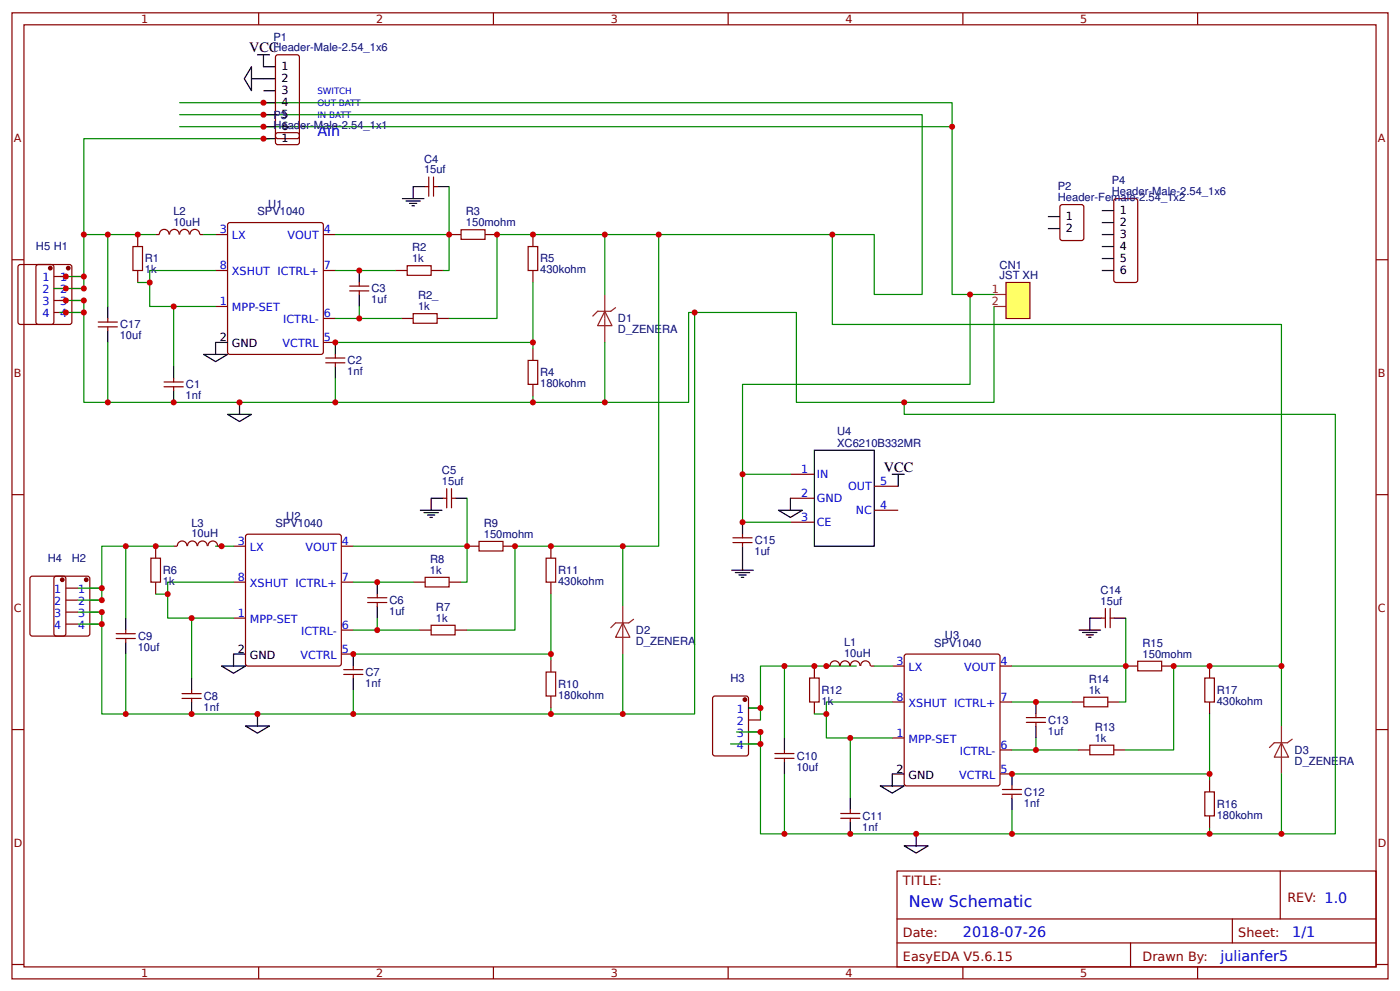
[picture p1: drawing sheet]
<svg xmlns="http://www.w3.org/2000/svg" width="309mm" height="219mm" viewBox="0 0 309 219" stroke-linecap="round" stroke-linejoin="round" font-family="sans-serif">
<g fill="none" stroke="#800" stroke-width=".26">
<path d="M2.6 2.8h304.1v213.3h-304.1zM5.3 5.5h298.7v207.9h-298.7zM57.1 2.8v2.7M109 2.8v2.7M160.9 2.8v2.7M212.7 2.8v2.7M264.6 2.8v2.7M2.6 57.3h2.7M8.2 58.5l7.1-.1 .5 .3 .1 12.4-.3 .5h-7.1l-.5-.2-.1-12.5zM29.4 54.4h2.1v5.3h-2.1zM47.6 51.8h2.7M47.6 59.7h2.7"/>
<path d="M50.5 49.2l20.4-.1 .5 .3v28.3l-.2 .5h-20.4l-.5-.2v-28.3zM71.4 51.8h2.7M71.4 59.7h2.7M90 58.7h5.2v2.1h-5.2zM101.9 50.7h5.3v2.1h-5.3zM116.7 54.4h2.1v5.3h-2.1zM304 57.3h2.7M15.9 61h2.6M15.9 63.7h2.6M15.9 66.3h2.6M15.9 69h2.6M47.6 67.7h2.7"/>
<path d="M71.4 75.6h2.7M71.4 70.3h2.7M91.3 69.2h5.3v2.2h-5.3zM116.7 79.6h2.1v5.3h-2.1zM2.6 109.2h2.7M304 109.2h2.7M2.6 161.1h2.7M304 161.1h2.7M198.2 192.3h105.8v21.1h-105.8zM282.8 192.3v10.6M2.6 212.9h2.7M57.1 213.4v2.7"/>
<path d="M109 213.4v2.7M160.9 213.4v2.7M198.2 202.9h105.8M198.2 208.1h105.8M212.7 213.4v2.7M249.8 208.1v5.3M264.6 213.4v2.7M272.3 202.9v5.2M304 212.9h2.7"/>
</g>
<g fill="none" stroke="#000" stroke-width=".26">
<path d="M55.6 14.7v5.3l-1.6-2.6zM55.6 17.4h2.6M56.9 12.1h2.6M58.2 12.1v2.6M88.9 43.8h4.8M89.7 44.4h3.2M90.5 44.9h1.6M91 45.4h.5M91.3 41.2v2.6M45 78.2h5.3l-2.7 1.6zM50.3 75.6h-2.7v2.6M50.3 91.5h5.3l-2.7 1.6z"/>
<path d="M52.9 88.8v2.7"/>
</g>
<circle cx="15.1" cy="59.2" r=".4" fill="#800" stroke="#800" stroke-width=".26"/>
<g fill="none" stroke="#080" stroke-width=".26">
<path d="M59.5 30.6h-41v21.2M23.8 51.8v15.9M34.4 51.8h-15.9v9.2h-5.3M47.6 59.7h-14.5v8h14.5M74.1 59.7h13.2M99.2 41.2v10.6h-25.1M99.2 51.8v7.9h-1.3M13.2 66.3h5.3v22.5h99.2v-1.3M23.8 75.6v13.2M30.4 62.4h2.7M38.4 67.7v13.2M74.1 75.6h43.6v1.3"/>
<path d="M74.1 70.3h14.5M79.4 67.7v2.6M117.7 62.4v13.2M133.6 65v-13.2h-23.8v18.5h-10.6M133.6 75.6v13.2h-15.9M219.6 67.7v21.1h-43.7v-19.8h-23.8v19.8h-18.5M74.1 83.5v5.3"/>
</g>
<path d="M30.4 51.8v2.6M30.4 59.7v2.7M87.3 59.7h2.7M95.2 59.7h2.7M99.2 51.8h2.7M107.2 51.8h2.6M117.7 51.8v2.6M117.7 59.7v2.7M88.6 70.3h2.7M96.6 70.3h2.6M117.7 76.9v2.7M117.7 84.9v2.6" fill="none" stroke="#800000" stroke-width=".26"/>
<path d="M133.6 68.7l1.6 3.2h-3.2zM133.6 65v10.6M136 67.9l-1.1 .8h-2.9l-1 1.1M219.6 65h2.6M219.6 67.7h2.6" fill="none" stroke="#8d2323" stroke-width=".26"/>
<path d="M222.2 62.4h5.3v7.9h-5.3z" fill="#ff6" stroke="#800" stroke-width=".26"/>
<g fill="none" stroke="#080" stroke-width=".26">
<path d="M39.7 25.3h164v39.7h-10.6v-13.2h-59.5M39.7 22.7h170.6v42.3h9.3M39.7 28h170.6M45 51.8h2.6M145.5 51.8v68.8h-7.9M183.9 51.8v19.8h99.2v75.4M13.2 69h5.3M18.5 61v2.7h-6.6M153.5 69v88.6h-15.9M214.3 65v19.9h-50.3v19.8h10.6M199.8 88.8v2.7h95.2v92.6h-11.9M103.2 110v10.6h-25.1"/>
<path d="M164 104.7v10.6h10.6M17.2 135.1h5.3v22.5h99.2v-1.3M17.2 137.8h5.3M22.5 129.8v2.7h-5.3M27.8 120.6v15.8M34.4 131.2h2.6M38.4 120.6h-15.9v9.2h-5.3M42.3 136.4v13.3M47.6 120.6h4M51.6 128.5h-14.6v7.9h14.6M78.1 128.5h13.2M78.1 139.1h14.5"/>
<path d="M83.3 136.4v2.7M103.2 120.6v7.9h-1.3M121.7 131.2v13.2M137.6 133.8v-13.2h-23.8v18.5h-10.6M248.7 136.4v10.6h-25.1M27.8 144.4v13.2M78.1 144.4h43.6v1.3M78.1 152.3v5.3M137.6 144.4v13.2h-15.9M168 156.3v2.6M173.3 147v15.9M179.9 157.6h2.7"/>
<path d="M189.2 147h-21.2v9.3h-2.6M193.1 147h4M197.1 155h-14.5v7.9h14.5M223.6 155h13.2M248.7 147v8h-1.3M267.2 157.6v13.2M161.4 164.2h6.6M162.7 161.6h5.3v22.5h99.2v-1.4M173.3 170.8v13.3M187.9 162.9v13.2M223.6 170.8h43.6v1.4M223.6 178.8v5.3"/>
<path d="M223.6 165.5h14.5M228.9 162.9v2.6M283.1 160.3v-13.3h-23.8v18.5h-10.6M283.1 170.8v13.3h-15.9"/>
</g>
<g fill="none" stroke="#800" stroke-width=".26">
<path d="M61.1 12.2l4.5-.1 .3 .1 .2 .4v17.5v.3l-.5 .2h-4.2l-.3-.1-.2-.4v-17.5zM61.1 29.4h4.8l.2 .4v1.9l-.5 .2h-4.5l-.2-.5v-1.6zM94.7 39.1v4.2M95.8 39.1v4.2M4.2 58.5l7.2-.1 .4 .3 .1 12.4-.3 .5h-7.1l-.5-.2v-12.5zM34.4 51.8h.8M35.2 51.8a1.06 1.06 0 0 1 1.1-1.2 1.06 1.06 0 0 1 1 1.2M37.5 51.8a1.06 1.06 0 0 1 1-1.2 1.06 1.06 0 0 1 1.1 1.2M39.7 51.8a1.06 1.06 0 0 1 1.1-1.2 1.06 1.06 0 0 1 1 1.2M42 51.8a1.06 1.06 0 0 1 1-1.2 1.06 1.06 0 0 1 1.1 1.2M44.2 51.8h.8M93.9 41.2h.8"/>
<path d="M95.8 41.2h.8M234.4 45.2h4.5l.5 .2v7.2l-.2 .4-4.5 .1-.5-.3v-7.1zM246.3 43.9l4.5-.1 .3 .1 .3 .5v17.4l-.1 .3-.5 .3h-4.2l-.5-.3v-.3v-17.4zM11.9 61h2.7M11.9 63.7h2.7M11.9 66.3h2.7M11.9 69h2.7M21.7 71.1h4.2M21.7 72.2h4.2M23.8 70.3v.8M23.8 72.2v.7M72 79h4.2"/>
<path d="M74.1 78.2v.8M77.3 63.2h4.2M77.3 64.2h4.2M79.4 62.4v.8M79.4 64.2v.8M36.2 84.3h4.3M36.2 85.4h4.3M38.4 83.5v.8M38.4 85.4v.8M72 80.1h4.2M74.1 80.1v.8M54.5 118l20.4-.1 .4 .3 .1 28.3-.3 .5h-20.3l-.5-.2-.1-28.3z"/>
<path d="M97.9 110h.8M98.7 107.9v4.2M99.7 110h.8M99.7 107.9v4.2M105.8 119.5h5.3v2.1h-5.3zM161.9 118.7h4.3M161.9 119.8h4.3M164 117.9v.8M164 119.8v.8M174.6 104.7h5.3M174.6 110h5.3M174.6 115.3h5.3"/>
<path d="M193.1 112.6h5.3M193.1 107.3h5.3M6.9 127.3l7.1-.1 .5 .2 .1 12.5-.3 .4-7.2 .1-.4-.2-.1-12.5zM12.2 127.3l7.1-.1 .5 .2v12.5l-.2 .4-7.2 .1-.4-.2-.1-12.5zM14.6 129.8h2.6M14.6 132.5h2.6M14.6 135.1h2.6M14.6 137.8h2.6M19.8 129.8h2.7M19.8 132.5h2.7M19.8 135.1h2.7M19.8 137.8h2.7"/>
<path d="M25.7 139.9h4.2M27.8 139.1v.8M33.3 123.2h2.2v5.3h-2.2zM38.4 120.6h.8M39.2 120.6a1.06 1.06 0 0 1 1-1.2 1.06 1.06 0 0 1 1.1 1.2M41.4 120.6a1.06 1.06 0 0 1 1.1-1.2 1.06 1.06 0 0 1 1 1.2M43.7 120.6a1.06 1.06 0 0 1 1-1.2 1.06 1.06 0 0 1 1.1 1.2M46 120.6a1.06 1.06 0 0 1 1-1.2 1.06 1.06 0 0 1 1.1 1.2M48.2 120.6h.7M51.6 136.4h2.6M51.6 120.6h2.6M51.6 128.5h2.6"/>
<path d="M75.4 120.6h2.7M75.4 139.1h2.7M75.4 128.5h2.7M81.2 131.9h4.3M81.2 133h4.3M83.3 131.2v.7M83.3 133v.8M93.9 127.4h5.3v2.2h-5.3zM95.2 138h5.3v2.1h-5.3zM120.6 123.2h2.2v5.3h-2.2zM243.4 136.4h.8M244.2 134.3v4.3"/>
<path d="M245.3 136.4h.8M245.3 134.3v4.3M25.7 140.9h4.2M27.8 140.9v.8M40.2 153.1h4.2M40.2 154.2h4.2M42.3 152.3v.8M42.3 154.2v.8M75.4 144.4h2.7M75.9 147.8h4.3M75.9 148.9h4.3M78.1 147v.8"/>
<path d="M78.1 148.9v.8M120.6 148.4h2.2v5.2h-2.2zM157.7 153.7l7.1-.1 .5 .3 .1 12.4-.3 .5-7.1 .1-.5-.3-.1-12.4zM165.4 156.3h2.6M165.4 158.9h2.6M178.9 149.7h2.1v5.3h-2.1zM185.5 147a1.06 1.06 0 0 0-1.1-1.1 1.06 1.06 0 0 0-1 1.1h-.8M185.6 147a1.06 1.06 0 0 1 1.1-1.1 1.06 1.06 0 0 1 1 1.1M187.9 147a1.06 1.06 0 0 1 1-1.1 1.06 1.06 0 0 1 1.1 1.1M190.2 147a1.06 1.06 0 0 1 1-1.1 1.06 1.06 0 0 1 1.1 1.1M192.4 147h.7M197.1 147h2.7"/>
<path d="M197.1 155h2.7M200 144.5l20.4-.1 .5 .2v28.4l-.2 .4-20.4 .1-.5-.3v-28.3zM220.9 147h2.7M220.9 155h2.7M226.7 158.4h4.3M226.7 159.5h4.3M228.9 157.6v.8M228.9 159.5v.8M239.4 153.9h5.3v2.1h-5.3zM251.4 146h5.2v2.1h-5.2zM266.2 149.7h2.1v5.3h-2.1zM165.4 161.6h2.6"/>
<path d="M165.4 164.2h2.6M171.2 166.3h4.2M171.2 167.4h4.2M173.3 165.5v.8M173.3 167.4v.8M185.7 179.6h4.3M187.9 178.8v.8M197.1 162.9h2.7M220.9 170.8h2.7M220.9 165.5h2.7M221.5 174.3h4.2M221.5 175.3h4.2"/>
<path d="M223.6 173.5v.8M223.6 175.3v.8M240.8 164.5h5.3v2.1h-5.3zM266.2 174.8h2.1v5.3h-2.1zM185.7 180.6h4.3M187.9 180.6v.8"/>
</g>
<g fill="none" stroke="#000" stroke-width=".26">
<path d="M58.2 14.7h2.7M58.2 17.4h2.7M58.2 20h2.7M58.2 22.7h2.7M58.2 25.3h2.7M58.2 28h2.7M58.2 30.6h2.7M79.4 59.7v2.7M91.3 41.2h2.6M96.6 41.2h2.6M231.5 47.8h2.7M231.5 50.5h2.7"/>
<path d="M243.4 46.5h2.7M243.4 49.1h2.7M243.4 51.8h2.7M243.4 54.4h2.7M243.4 57.1h2.7M243.4 59.7h2.7M23.8 67.7v2.6M23.8 72.9v2.7M74.1 75.6v2.6M79.4 65v2.7M38.4 80.9v2.6M38.4 86.2v2.6"/>
<path d="M74.1 80.9v2.6M179.9 99.4h13.2v21.2h-13.2zM92.9 112.6h4.7M93.7 113.2h3.1M94.5 113.7h1.5M95 114.2h.5M97.9 110h-2.7v2.6M100.5 110h2.7M164 115.3v2.6M172 112.6h5.3l-2.7 1.6zM174.6 110v2.6M197.1 104.7h2.7"/>
<path d="M198.4 104.7v2.6M27.8 136.4v2.7M83.3 128.5v2.7M83.3 133.8v2.6M161.7 125.9h4.7M162.5 126.4h3.1M163.2 126.9h1.6M163.8 127.4h.5M164 120.6v5.3M238.4 139.1h4.8M239.2 139.6h3.2M243.4 136.4h-2.6v2.7"/>
<path d="M246.1 136.4h2.6M27.8 141.7v2.7M42.3 149.7v2.6M42.3 155v2.6M48.9 147h5.3l-2.6 1.6zM54.2 144.4h-2.6v2.6M56.9 157.6v2.7M78.1 144.4v2.6M78.1 149.7v2.6M228.9 155v2.6M240 140.1h1.6M240.5 140.7h.5"/>
<path d="M54.2 160.3h5.3l-2.6 1.5zM173.3 162.9v2.6M173.3 168.2v2.6M187.9 176.1v2.7M194.5 173.5h5.3l-2.7 1.6zM199.8 170.8h-2.7v2.7M223.6 170.8v2.7M223.6 176.1v2.7M228.9 160.3v2.6M187.9 181.4v2.7M199.8 186.7h5.3l-2.7 1.6zM202.4 184.1v2.6"/>
</g>
<g fill="#800" stroke="#800" stroke-width=".26">
<circle cx="19" cy="128" r=".4"/>
<circle cx="164.6" cy="154.4" r=".4"/>
<circle cx="13.8" cy="128" r=".4"/>
<circle cx="11.1" cy="59.2" r=".4"/>
</g>
<g fill="none" stroke="#800000" stroke-width=".26">
<path d="M34.4 120.6v2.6M34.4 128.5v2.7M91.3 128.5h2.6M92.6 139.1h2.6M99.2 128.5h2.7M100.5 139.1h2.7M103.2 120.6h2.6M111.1 120.6h2.7M121.7 120.6v2.6M121.7 128.5v2.7M121.7 145.7v2.7M121.7 153.6v2.7"/>
<path d="M179.9 147v2.7M179.9 155v2.6M236.8 155h2.6M244.7 155h2.7M248.7 147h2.7M256.6 147h2.7M267.2 147v2.7M267.2 155v2.6M238.1 165.5h2.7M246.1 165.5h2.6M267.2 172.2v2.6M267.2 180.1v2.6"/>
</g>
<path d="M137.6 137.5l1.6 3.2h-3.2zM137.6 133.8v10.6M140 136.7l-1.1 .8h-2.9l-1.1 1.1M283.1 164l1.6 3.1h-3.2zM283.1 160.3v10.5M285.5 163.2l-1.1 .8h-2.9l-1 1" fill="none" stroke="#8d2323" stroke-width=".26"/>
<g fill="#c00">
<circle cx="223.6" cy="170.8" r=".66"/>
<circle cx="83.3" cy="128.5" r=".66"/>
<circle cx="74.1" cy="75.6" r=".66"/>
<circle cx="38.4" cy="88.8" r=".66"/>
<circle cx="164" cy="104.7" r=".66"/>
<circle cx="210.3" cy="28" r=".66"/>
<circle cx="22.5" cy="132.5" r=".66"/>
<circle cx="183.9" cy="51.8" r=".66"/>
<circle cx="283.1" cy="147" r=".66"/>
<circle cx="145.5" cy="51.8" r=".66"/>
<circle cx="137.6" cy="120.6" r=".66"/>
<circle cx="259.3" cy="147" r=".66"/>
<circle cx="182.6" cy="157.6" r=".66"/>
<circle cx="179.9" cy="147" r=".66"/>
<circle cx="173.3" cy="147" r=".66"/>
<circle cx="187.9" cy="162.9" r=".66"/>
<circle cx="228.9" cy="165.5" r=".66"/>
<circle cx="248.7" cy="147" r=".66"/>
<circle cx="267.2" cy="170.8" r=".66"/>
<circle cx="267.2" cy="147" r=".66"/>
<circle cx="168" cy="156.3" r=".66"/>
<circle cx="22.5" cy="137.8" r=".66"/>
<circle cx="22.5" cy="135.1" r=".66"/>
<circle cx="22.5" cy="129.8" r=".66"/>
<circle cx="121.7" cy="157.6" r=".66"/>
<circle cx="121.7" cy="120.6" r=".66"/>
<circle cx="121.7" cy="144.4" r=".66"/>
<circle cx="103.2" cy="120.6" r=".66"/>
<circle cx="83.3" cy="139.1" r=".66"/>
<circle cx="78.1" cy="157.6" r=".66"/>
<circle cx="42.3" cy="136.4" r=".66"/>
<circle cx="27.8" cy="120.6" r=".66"/>
<circle cx="34.4" cy="120.6" r=".66"/>
<circle cx="37" cy="131.2" r=".66"/>
<circle cx="27.8" cy="157.6" r=".66"/>
<circle cx="113.8" cy="120.6" r=".66"/>
<circle cx="56.9" cy="157.6" r=".66"/>
<circle cx="133.6" cy="51.8" r=".66"/>
<circle cx="52.9" cy="88.8" r=".66"/>
<circle cx="18.5" cy="51.8" r=".66"/>
<circle cx="109.8" cy="51.8" r=".66"/>
<circle cx="23.8" cy="88.8" r=".66"/>
<circle cx="33.1" cy="62.4" r=".66"/>
<circle cx="30.4" cy="51.8" r=".66"/>
<circle cx="23.8" cy="51.8" r=".66"/>
<circle cx="38.4" cy="67.7" r=".66"/>
<circle cx="74.1" cy="88.8" r=".66"/>
<circle cx="79.4" cy="70.3" r=".66"/>
<circle cx="99.2" cy="51.8" r=".66"/>
<circle cx="117.7" cy="75.6" r=".66"/>
<circle cx="117.7" cy="51.8" r=".66"/>
<circle cx="117.7" cy="88.8" r=".66"/>
<circle cx="18.5" cy="61" r=".66"/>
<circle cx="18.5" cy="66.3" r=".66"/>
<circle cx="18.5" cy="69" r=".66"/>
<circle cx="133.6" cy="88.8" r=".66"/>
<circle cx="137.6" cy="157.6" r=".66"/>
<circle cx="153.5" cy="69" r=".66"/>
<circle cx="283.1" cy="184.1" r=".66"/>
<circle cx="199.8" cy="88.8" r=".66"/>
<circle cx="14.6" cy="66.3" r=".66"/>
<circle cx="14.6" cy="61" r=".66"/>
<circle cx="18.5" cy="63.7" r=".66"/>
<circle cx="14.6" cy="63.7" r=".66"/>
<circle cx="14.6" cy="69" r=".66"/>
<circle cx="168" cy="161.6" r=".66"/>
<circle cx="202.4" cy="184.1" r=".66"/>
<circle cx="168" cy="164.2" r=".66"/>
<circle cx="267.2" cy="184.1" r=".66"/>
<circle cx="223.6" cy="184.1" r=".66"/>
<circle cx="173.3" cy="184.1" r=".66"/>
<circle cx="214.3" cy="65" r=".66"/>
<circle cx="58.2" cy="28" r=".66"/>
<circle cx="58.2" cy="25.3" r=".66"/>
<circle cx="58.2" cy="22.7" r=".66"/>
<circle cx="58.2" cy="30.6" r=".66"/>
<circle cx="79.4" cy="59.7" r=".66"/>
<circle cx="78.1" cy="144.4" r=".66"/>
<circle cx="42.3" cy="157.6" r=".66"/>
<circle cx="187.9" cy="184.1" r=".66"/>
<circle cx="228.9" cy="155" r=".66"/>
<circle cx="182.6" cy="147" r=".66"/>
<circle cx="48.9" cy="120.6" r=".66"/>
<circle cx="164" cy="115.3" r=".66"/>
</g>
<text font-size="3.5" fill="#00f" x="200.8" y="200.2">New Schematic</text>
<g font-size="3.2">
<text x="55" y="11.6">VCC</text>
<text x="195.3" y="104.2">VCC</text>
</g>
<g font-size="3.2" fill="#00f">
<text x="70.1" y="29.9">Ain</text>
<text x="212.7" y="206.8">2018-07-26</text>
<text x="285.5" y="206.8">1/1</text>
<text x="269.6" y="212.1">julianfer5</text>
</g>
<g font-size="2.8" fill="#800">
<text x="199.5" y="195.4">TITLE:</text>
<text x="284.4" y="199.2">REV: 1.0</text>
<text x="199.5" y="206.8">Date:</text>
<text x="273.6" y="206.8">Sheet:</text>
<text x="199.5" y="212.1">EasyEDA V5.6.15</text>
<text x="252.4" y="212.1">Drawn By:</text>
</g>
<g font-size="2.5" fill="#800">
<text x="31.2" y="5.1">1</text>
<text x="83.1" y="5.1">2</text>
<text x="134.9" y="5.1">3</text>
<text x="186.8" y="5.1">4</text>
<text x="238.7" y="5.1">5</text>
<text x="3" y="31.4">A</text>
<text x="304.4" y="31.4">A</text>
<text x="3" y="83.3">B</text>
<text x="304.4" y="83.3">B</text>
<text x="3" y="135.1">C</text>
<text x="304.4" y="135.1">C</text>
<text x="3" y="187">D</text>
<text x="304.4" y="187">D</text>
<text x="31.2" y="215.7">1</text>
<text x="83.1" y="215.7">2</text>
<text x="134.9" y="215.7">3</text>
<text x="186.8" y="215.7">4</text>
<text x="238.7" y="215.7">5</text>
</g>
<g font-size="2.5" fill="#000080">
<text x="60.4" y="11.3">Header-Male-2.54_1x6</text>
<text x="60.4" y="9">P1</text>
<text x="60.4" y="28.5">Header-Male-2.54_1x1</text>
<text x="60.4" y="26.2">P3</text>
<text x="93.7" y="35.9">C4</text>
<text x="93.7" y="38.3">15uf</text>
<text x="233.7" y="41.9">P2</text>
<text x="245.6" y="40.7">P4</text>
<text x="38.3" y="47.5">L2</text>
<text x="56.9" y="47.5">SPV1040</text>
<text x="59.3" y="45.9">U1</text>
<text x="102.9" y="47.5">R3</text>
<text x="233.7" y="44.4">Header-Female-2.54_1x2</text>
<text x="245.6" y="43">Header-Male-2.54_1x6</text>
<text x="38.3" y="49.8">10uH</text>
<text x="102.9" y="49.9">150mohm</text>
<text x="7.9" y="55.2">H5 H1</text>
<text x="32" y="57.9">R1</text>
<text x="91" y="57.9">1k</text>
<text x="91" y="55.5">R2</text>
<text x="119.3" y="57.9">R5</text>
<text x="220.8" y="59.3">CN1</text>
<text x="32" y="60.3">1k</text>
<text x="82.1" y="64.6">C3</text>
<text x="119.3" y="60.3">430kohm</text>
<text x="220.8" y="61.6">JST XH</text>
<text x="82" y="67">1uf</text>
<text x="92.4" y="68.4">1k</text>
<text x="92.4" y="66.1">R2_</text>
<text x="136.5" y="71.2">D1</text>
<text x="26.5" y="74.9">10uf</text>
<text x="26.5" y="72.5">C17</text>
<text x="136.5" y="73.5">D_ZENERA</text>
<text x="76.7" y="82.8">1nf</text>
<text x="76.8" y="80.4">C2</text>
<text x="119.3" y="83.1">R4</text>
<text x="41" y="88.1">1nf</text>
<text x="41.1" y="85.7">C1</text>
<text x="119.3" y="85.5">180kohm</text>
<text x="185" y="98.6">XC6210B332MR</text>
<text x="185" y="96.1">U4</text>
<text x="97.6" y="107.1">15uf</text>
<text x="97.6" y="104.7">C5</text>
<text x="42.3" y="118.6">10uH</text>
<text x="42.3" y="116.2">L3</text>
<text x="60.9" y="116.3">SPV1040</text>
<text x="63.2" y="114.7">U2</text>
<text x="106.9" y="118.7">150mohm</text>
<text x="106.9" y="116.3">R9</text>
<text x="10.6" y="124">H4</text>
<text x="15.9" y="124">H2</text>
<text x="95" y="124.3">R8</text>
<text x="166.7" y="122.5">1uf</text>
<text x="166.8" y="120.1">C15</text>
<text x="36" y="129.1">1k</text>
<text x="36" y="126.7">R6</text>
<text x="95" y="126.7">1k</text>
<text x="123.3" y="129.1">430kohm</text>
<text x="123.3" y="126.7">R11</text>
<text x="243.2" y="131.2">C14</text>
<text x="86" y="135.7">1uf</text>
<text x="86.1" y="133.3">C6</text>
<text x="96.3" y="137.2">1k</text>
<text x="96.3" y="134.9">R7</text>
<text x="243.2" y="133.5">15uf</text>
<text x="30.4" y="143.7">10uf</text>
<text x="30.5" y="141.3">C9</text>
<text x="140.5" y="142.3">D_ZENERA</text>
<text x="140.5" y="140">D2</text>
<text x="186.5" y="142.7">L1</text>
<text x="206.4" y="142.7">SPV1040</text>
<text x="208.8" y="141.1">U3</text>
<text x="252.4" y="142.8">R15</text>
<text x="80.8" y="149.2">C7</text>
<text x="186.5" y="145.1">10uH</text>
<text x="252.4" y="145.2">150mohm</text>
<text x="45" y="154.5">C8</text>
<text x="80.7" y="151.6">1nf</text>
<text x="123.3" y="154.2">180kohm</text>
<text x="123.3" y="151.9">R10</text>
<text x="161.4" y="150.5">H3</text>
<text x="181.5" y="155.6">1k</text>
<text x="181.5" y="153.2">R12</text>
<text x="240.5" y="153.1">1k</text>
<text x="240.5" y="150.7">R14</text>
<text x="268.8" y="155.6">430kohm</text>
<text x="268.8" y="153.2">R17</text>
<text x="45" y="156.9">1nf</text>
<text x="231.6" y="159.8">C13</text>
<text x="241.8" y="161.3">R13</text>
<text x="176" y="167.7">C10</text>
<text x="231.5" y="162.2">1uf</text>
<text x="241.8" y="163.7">1k</text>
<text x="286" y="166.4">D3</text>
<text x="175.9" y="170.1">10uf</text>
<text x="286" y="168.8">D_ZENERA</text>
<text x="226.2" y="178.1">1nf</text>
<text x="226.3" y="175.7">C12</text>
<text x="268.8" y="178.3">R16</text>
<text x="190.5" y="183.4">1nf</text>
<text x="190.6" y="181">C11</text>
<text x="268.8" y="180.7">180kohm</text>
</g>
<g font-size="2.5">
<text x="62.2" y="15.5">1</text>
<text x="62.2" y="18.2">2</text>
<text x="62.2" y="20.8">3</text>
<text x="62.2" y="23.5">4</text>
<text x="62.2" y="26.1">5</text>
<text x="62.2" y="28.8">6</text>
<text x="62.2" y="31.4">1</text>
<text x="247.4" y="47.3">1</text>
<text x="235.5" y="48.6">1</text>
<text x="235.5" y="51.2">2</text>
<text x="247.4" y="49.9">2</text>
<text x="247.4" y="52.6">3</text>
<text x="247.4" y="55.2">4</text>
<text x="247.4" y="57.9">5</text>
<text x="247.4" y="60.5">6</text>
<text x="48.6" y="75.3">2</text>
<text x="51.2" y="76.6">GND</text>
<text x="52.5" y="144.1">2</text>
<text x="55.2" y="145.4">GND</text>
<text x="198.1" y="170.6">2</text>
<text x="200.7" y="171.9">GND</text>
</g>
<g font-size="2.5" fill="#00f">
<text x="48.6" y="51.5">3</text>
<text x="51.2" y="52.8">LX</text>
<text x="63.6" y="52.8">VOUT</text>
<text x="71.6" y="51.5">4</text>
<text x="48.6" y="59.5">8</text>
<text x="71.6" y="59.5">7</text>
<text x="9.4" y="62.1">1</text>
<text x="9.4" y="64.7">2</text>
<text x="13.3" y="62.1">1</text>
<text x="13.3" y="64.7">2</text>
<text x="51.2" y="60.8">XSHUT ICTRL+</text>
<text x="9.4" y="67.4">3</text>
<text x="9.4" y="70">4</text>
<text x="13.3" y="67.4">3</text>
<text x="13.3" y="70">4</text>
<text x="48.6" y="67.4">1</text>
<text x="51.2" y="68.7">MPP-SET</text>
<text x="62.6" y="71.4">ICTRL-</text>
<text x="71.6" y="70">6</text>
<text x="62.4" y="76.6">VCTRL</text>
<text x="71.6" y="75.3">5</text>
<text x="177" y="104.4">1</text>
<text x="180.4" y="105.5">IN</text>
<text x="194.5" y="107.1">5</text>
<text x="177" y="109.7">2</text>
<text x="180.4" y="110.8">GND</text>
<text x="187.4" y="108.1">OUT</text>
<text x="189" y="113.4">NC</text>
<text x="194.5" y="112.4">4</text>
<text x="177" y="115">3</text>
<text x="180.4" y="116.1">CE</text>
<text x="52.5" y="120.3">3</text>
<text x="55.2" y="121.6">LX</text>
<text x="67.5" y="121.6">VOUT</text>
<text x="75.5" y="120.3">4</text>
<text x="12" y="130.9">1</text>
<text x="17.3" y="130.9">1</text>
<text x="52.5" y="128.2">8</text>
<text x="55.2" y="129.6">XSHUT ICTRL+</text>
<text x="75.5" y="128.2">7</text>
<text x="12" y="133.5">2</text>
<text x="12" y="136.2">3</text>
<text x="17.3" y="133.5">2</text>
<text x="17.3" y="136.2">3</text>
<text x="52.5" y="136.2">1</text>
<text x="55.2" y="137.5">MPP-SET</text>
<text x="12" y="138.8">4</text>
<text x="17.3" y="138.8">4</text>
<text x="66.5" y="140.1">ICTRL-</text>
<text x="75.5" y="138.8">6</text>
<text x="66.4" y="145.4">VCTRL</text>
<text x="75.5" y="144.1">5</text>
<text x="198.1" y="146.8">3</text>
<text x="200.7" y="148.1">LX</text>
<text x="213" y="148.1">VOUT</text>
<text x="221.1" y="146.8">4</text>
<text x="198.1" y="154.7">8</text>
<text x="221.1" y="154.7">7</text>
<text x="162.8" y="157.3">1</text>
<text x="162.8" y="160">2</text>
<text x="200.7" y="156">XSHUT ICTRL+</text>
<text x="162.8" y="162.6">3</text>
<text x="162.8" y="165.3">4</text>
<text x="198.1" y="162.6">1</text>
<text x="200.7" y="164">MPP-SET</text>
<text x="212" y="166.6">ICTRL-</text>
<text x="221.1" y="165.3">6</text>
<text x="211.9" y="171.9">VCTRL</text>
<text x="221.1" y="170.6">5</text>
</g>
<g font-size="2.5" fill="#8d2323">
<text x="219.1" y="64.7">1</text>
<text x="219.1" y="67.4">2</text>
</g>
<g font-size="1.9" fill="#00f">
<text x="70.1" y="20.6">SWITCH</text>
<text x="70.1" y="23.3">OUT BATT</text>
<text x="70.1" y="25.9">IN BATT</text>
</g>
</svg>
